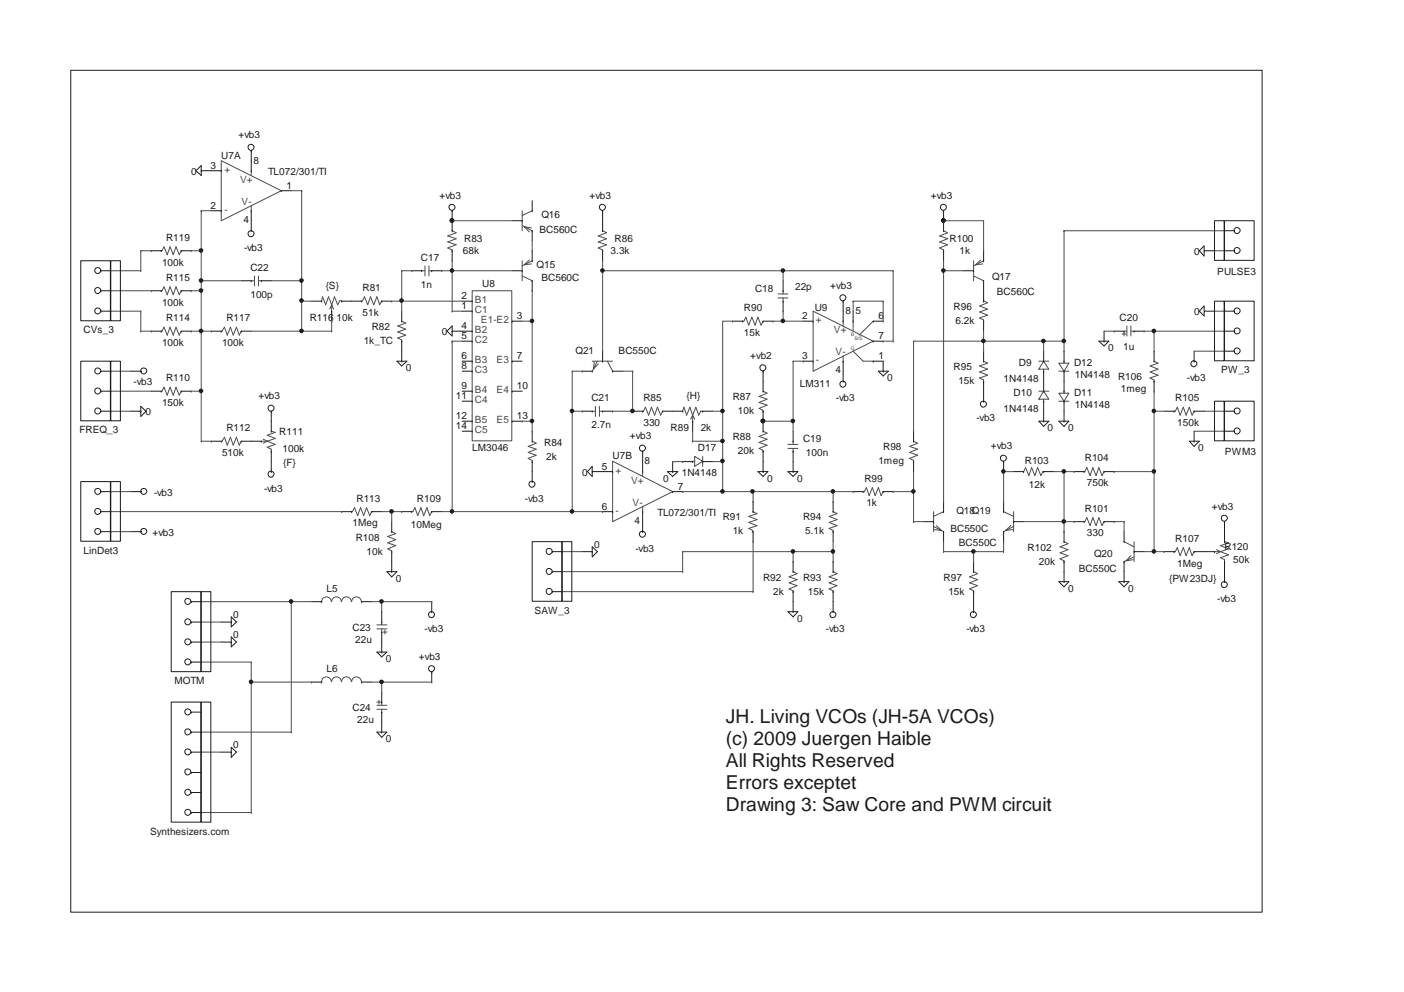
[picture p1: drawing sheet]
<svg xmlns="http://www.w3.org/2000/svg" width="297mm" height="210mm" viewBox="0 0 297 210" stroke-linecap="round" stroke-linejoin="round" font-family="sans-serif">
<g fill="none" stroke="#1b1b1b" stroke-width=".21">
<path d="M15 14.9h252v178.1h-252zM44.7 36.1h2.1M46.8 36.1h.1M53.2 36.1h.1M53.2 34v2.1M32 53.1h2.1M34.1 53.1h.1M38.3 53.1h.1M38.3 53.1h2.2M44.7 44.6h2.1M46.8 44.6h.1M51 59.4h2.2"/>
<path d="M53.2 59.4h.1M53.2 44.6h.1M53.2 44.6v2.1M55.3 59.4h.1M55.3 59.4h2.1M59.5 40.4h.1M59.5 40.4h2.1M87.1 57.3h2.1M89.2 57.3h.1M91.3 57.3h.1M91.3 57.3h2.2M95.7 48.8h.1"/>
<path d="M95.7 53.1h.1M95.7 46.7v2.1M95.7 53.1v2.1M108.4 57.3h2.1M108.4 46.7h2.1M110.5 57.3h.1M110.5 46.7h.1M112.6 59.4h.1M112.6 55.2h.1M112.6 44.6h.1M112.6 48.8h.1M112.6 42.5v2.1"/>
<path d="M112.6 48.8v2.1M112.6 53.1v2.1M112.6 59.4v2.1M127.5 48.8h.1M127.5 53.1h.1M127.5 46.7v2.1M127.5 53.1v2.1M165.7 59.4v2.1M199.6 48.8h.1M199.6 53.1h.1M199.6 46.7v2.1M199.6 53.1v2.1"/>
<path d="M203.9 57.3h2.1M206 57.3h.1M208.1 59.4h.1M208.1 55.2h.1M208.1 53.1v2.1M208.1 59.4v4.3M32 70.1h2.1M32 61.5h2.1M34.1 70.1h.1M34.1 61.5h.1M38.3 70.1h.1M38.3 61.5h.1"/>
<path d="M38.3 70.1h2.2M38.3 61.5h2.2M44.7 70.1h2.1M46.8 70.1h.1M51 70.1h.1M51 70.1h2.2M65.9 63.7h2.2M68.1 63.7h.1M70.2 65.8h.1M70.2 65.8v2.2M72.3 63.7h.1M72.3 63.7h4.2"/>
<path d="M76.5 63.7h.1M80.8 63.7h.1M80.8 63.7h2.1M84 76.4h2.1l-1.1 1zM85 68h.1M85 72.2h.1M85 76.4h.1M85 65.8v2.2M85 72.2v4.2M94.6 70.1l1.1-1.1v2.1zM95.7 70.1h.1M95.7 70.1h4.2"/>
<path d="M97.8 63.7h2.1M97.8 65.8h2.1M97.8 72.2h2.1M97.8 76.4h2.1M97.8 78.5h2.1M99.9 63.7h.1M99.9 65.8h.1M99.9 70.1h.1M99.9 72.2h.1M99.9 76.4h.1M99.9 78.5h.1M108.4 68h.1"/>
<path d="M108.4 76.4h.1M108.4 68h2.1M108.4 76.4h2.1M123.2 78.5h2.1M125.3 78.5h.1M127.5 76.4h.1M127.5 74.3v2.1M129.6 78.5h.1M129.6 78.5h2.1M155 68h2.1M157.1 68h.1M161.4 68h.1"/>
<path d="M161.4 68h2.2M165.7 63.7h.1M165.7 61.5h.1M165.7 63.7v2.1M169.9 68h2.1M169.9 76.4h2.1M172 68h.1M172 76.4h.1M178.4 68h.1M178.4 76.4h.1M178.4 65.8v2.2M178.4 76.4v2.1"/>
<path d="M180.5 68h.1M180.5 65.8v2.2M184.7 72.2h.1M184.7 76.4h.1M184.7 68h.1M184.7 68h2.1M184.7 72.2h2.1M184.7 76.4h2.1v2.1M185.8 78.5h2.1l-1.1 1.1zM186.8 78.5h.1M208.1 76.4h.1M208.1 63.7h.1"/>
<path d="M208.1 68h.1M208.1 68v2.1M208.1 74.3v2.1M220.8 78.5h.1M220.8 76.4h.1M220.8 74.3v2.1M220.8 78.5v4.3M225.1 76.4h.1M225.1 78.5h.1M225.1 74.3v2.1M225.1 78.5v4.3M235.7 70.1h2.1"/>
<path d="M237.8 70.1h.1M239.9 70.1h.1M239.9 70.1h2.1M244.2 76.4h.1M244.2 74.3v2.1M32 82.8h2.1M34.1 82.8h.1M38.3 82.8h.1M38.3 82.8h2.2M44.7 93.4h2.1M46.8 93.4h.1M51 93.4h.1"/>
<path d="M51 93.4h4.3M55.3 93.4h.1M57.4 91.2h.1M57.4 95.5h.1M57.4 89.1v2.1M57.4 95.5v2.2M97.8 82.8h2.1M97.8 84.9h2.1M97.8 89.1h2.1M97.8 91.2h2.1M99.9 82.8h.1M99.9 84.9h.1"/>
<path d="M99.9 89.1h.1M99.9 91.2h.1M108.4 82.8h.1M108.4 89.1h.1M108.4 82.8h2.1M108.4 89.1h2.1M112.6 93.4h.1M112.6 97.7h.1M112.6 91.2v2.2M112.6 97.7v2.1M123.2 87h2.1M125.3 87h.1"/>
<path d="M125.3 99.8h.1M125.3 99.8h4.3M125.3 98.7v2.1l-1-1zM127.5 87h.1M127.5 87h2.1M129.6 99.8h.1M133.8 87h2.2M136 87h.1M136 99.8h.1M136 97.7v2.1M140.2 87h.1M140.2 87h4.2"/>
<path d="M144.4 87h.1M144.4 97.7h2.1M146.5 89.1h.1M146.5 97.7h.1M146.5 89.1v2.1M148.7 87h.1M148.7 97.7h.1M148.7 87h2.1M148.7 97.7h2.1M160.3 99.8h2.2l-1.1 1zM161.4 82.8h.1M161.4 87h.1"/>
<path d="M161.4 91.2h.1M161.4 95.5h.1M161.4 99.8h.1M161.4 80.7v2.1M161.4 87v4.2M161.4 95.5v4.3M166.7 99.8h2.1l-1 1zM167.8 95.5h.1M167.8 93.4h.1M167.8 99.8h.1M167.8 91.2v2.2M167.8 95.5v4.3"/>
<path d="M193.3 93.4h.1M193.3 97.7h.1M193.3 91.2v2.2M193.3 97.7v2.1M208.1 80.7h.1M208.1 80.7v2.1M214.4 99.8h2.2M216.6 99.8h.1M220.8 84.9h.1M220.8 82.8h.1M220.8 99.8h.1M220.8 84.9v2.1"/>
<path d="M220.8 99.8h2.2M225.1 82.8h.1M225.1 84.9h.1M225.1 84.9v2.1M227.2 99.8h2.1M229.3 99.8h.1M233.6 99.8h.1M233.6 99.8h2.1M244.2 80.7h.1M244.2 80.7v2.1M246.3 87h2.1M248.4 87h.1"/>
<path d="M252.6 87h.1M252.6 87h2.2M72.3 108.3h2.1M74.4 108.3h.1M78.6 108.3h.1M78.6 108.3h2.2M82.9 112.5h.1M82.9 116.7h.1M82.9 110.4v2.1M82.9 116.7v2.1M85 108.3h2.1M87.1 108.3h.1"/>
<path d="M91.3 108.3h.1M91.3 108.3h2.2M123.2 116.7h2.1M125.3 116.7h.1M125.3 115.7l1.1 1-1.1 1.1zM127.5 108.3h2.1M129.6 108.3h.1M136 108.3h.1M136 108.3v2.1M142.3 104h.1M142.3 104h2.1M159.3 108.3h.1"/>
<path d="M159.3 112.5h.1M159.3 106.1v2.2M159.3 112.5v2.1M167.8 118.8v2.2M176.3 108.3h.1M176.3 112.5h.1M176.3 106.1v2.2M176.3 112.5v2.1M176.3 118.8v2.2M180.5 104h2.1M182.6 104h.1M186.8 104h.1"/>
<path d="M186.8 104h2.2M195.4 110.4h2.1M197.5 110.4h.1M199.6 108.3h.1M199.6 112.5h.1M199.6 106.1v2.2M199.6 112.5v2.1M206 118.8v2.2M212.3 108.3h.1M212.3 112.5h.1M212.3 106.1v2.2M212.3 112.5v2.1"/>
<path d="M214.4 110.4h.1M214.4 110.4h2.2M225.1 114.6h.1M225.1 118.8h.1M225.1 112.5v2.1M225.1 118.8v2.2M227.2 110.4h2.1M229.3 110.4h.1M233.6 110.4h.1M233.6 110.4h2.1M237.8 114.6h.1M237.8 118.8h.1"/>
<path d="M237.8 112.5v2.1M237.8 118.8v2.2M239.9 116.7h.1M239.9 116.7h2.1M246.3 116.7h2.1M248.4 116.7h.1M252.6 116.7h.1M252.6 116.7h4.3M256.9 116.7h.1M259.1 114.6h.1M259.1 118.8h.1M259.1 112.5v2.1"/>
<path d="M259.1 118.8v2.2M65.9 127.3h2.2M68.1 127.3h.1M76.5 127.3h.1M76.5 127.3h2.1M80.8 133.7h.1M80.8 131.6h.1M80.8 129.4v2.2M80.8 133.7v2.2M167.8 121h.1M167.8 125.2h.1M167.8 125.2v2.1"/>
<path d="M176.3 121h.1M176.3 125.2h.1M176.3 125.2v2.1M206 121h.1M206 125.2h.1M206 125.2v2.1M65.9 144.3h2.2M68.1 144.3h.1M76.5 144.3h.1M76.5 144.3h2.1M80.8 148.6h.1M80.8 150.7h.1"/>
<path d="M80.8 146.4v2.2M80.8 150.7v2.1"/>
<circle cx="116.2" cy="125.1" r=".64"/>
</g>
<g fill="none" stroke="#4b4b4b" stroke-width=".21">
<path d="M46.8 34l12.7 6.4-12.7 6.3zM53.2 36.1v1M34.1 53.1h.2l.4-.9 .7 1.7 .6-1.7 .6 1.7 .6-1.7 .7 1.7 .4-.8M53.2 59.4h.6M53.2 43.5v1.1M53.8 58.4v2.1M54.7 58.4v2.1M54.7 59.4h.6M89.2 57.3h.7M89.9 56.3v2.1M90.7 56.3v2.1M90.7 57.3h.6"/>
<path d="M95.7 48.8l.8 .4-1.8 .7 1.8 .6-1.8 .7 1.8 .6-1.8 .7 1 .4v.2M110.5 58.4l2.1 1M110.5 44.6v4.2M110.5 55.2v4.2M110.5 47.7l2.1 1.1M112 55l-1.1 1 1.5-.1M112.4 48.2l-1.5-.2 1.1 1.1M112.6 55.2l-2.1 1.1M112.6 44.6l-2.1 1M127.5 48.8l.8 .4-1.7 .7 1.7 .6-1.7 .7 1.7 .6-1.7 .7 .9 .4v.2M199.6 48.8l.9 .4-1.7 .7 1.7 .6-1.7 .7 1.7 .6-1.7 .7 .8 .4v.2M206 58.4l2.1 1"/>
<path d="M206 55.2v4.2M207.5 55l-1.1 1 1.5-.1M208.1 55.2l-2.1 1.1M34.1 70.1h.2l.4-.9 .7 1.7 .6-1.7 .6 1.7 .6-1.7 .7 1.7 .4-.8M34.1 61.5h.2l.4-.8 .7 1.7 .6-1.7 .6 1.7 .6-1.7 .7 1.7 .4-.9M46.8 70.1h.2l.5-.9 .6 1.7 .7-1.7 .5 1.7 .7-1.7 .6 1.7 .4-.8M68.1 63.6l.1-.8 .7 1.7 .6-1.7 .7 1.7M70.2 64.5l.4 .9M70.2 64.5l-.4 .9M70.2 64.5v1.3M72.3 63.6h-.4l-.5 .9-.6-1.7-.6 1.7M76.5 63.6h.2l.4-.8 .7 1.7 .6-1.7 .7 1.7 .6-1.7 .6 1.7 .5-.9"/>
<path d="M85 68l.8 .4-1.7 .6 1.7 .7-1.7 .5 1.7 .7-1.7 .6 .9 .4v.3M99.9 61.5h8.4v31.8h-8.4zM125.3 76.4h4.3M125.7 76.6l-.2 1.5 1.1-1.1M126.4 76.4l-1.1 2.1M128.5 76.4l1.1 2.1M157.1 68h.3l.4-.9 .6 1.7 .7-1.7 .7 1.7 .5-1.7 .7 1.7 .4-.8M164.6 63h2.1M164.6 62.2h2.1M165.7 61.5v.7M165.7 63v.6M172 65.8l12.7 6.4-12.7 6.3z"/>
<path d="M178.4 68v1M178.4 75.3v1.1M180.5 74.3l2.1 2.1h2.1M180.5 68v2.1M184.7 68l-2.9 2.9M208.1 76.4l.8 .4-1.6 .6 1.6 .7-1.6 .6 1.6 .7-1.6 .6 .8 .4v.3M208.1 63.6l.8 .5-1.6 .6 1.6 .7-1.6 .6 1.6 .7-1.6 .6 .8 .4v.3M219.8 76.4h2.1M220.8 76.4l1.1 1.7h-2.1zM220.8 78.1v.4M224 76.8h2.1l-1 1.7zM224 78.5h2.1"/>
<path d="M225.1 76.4v.4M237.4 70.7h.8M237.8 70.1h.6M237.8 70.2v.9M238.4 69v2.1M239.3 69v2.1M239.3 70.1h.6M244.2 76.4l.8 .4-1.7 .6 1.7 .7-1.7 .6 1.7 .7-1.7 .6 .9 .4v.3M34.1 82.8h.2l.4-.9 .7 1.7 .6-1.7 .6 1.7 .6-1.7 .7 1.7 .4-.8M46.8 93.4h.2l.5-.9 .6 1.7 .7-1.7 .5 1.7 .7-1.7 .6 1.7 .4-.8M55.3 93.4h1.2M55.7 92.9l.8 .5"/>
<path d="M56.5 93.4l1.7 .6-1.7 .6 .9 .5v.4M56.5 93.4l-.8 .4M57.4 91.2l.8 .3-1.7 .6 1.7 .7-1.7 .6M112.6 93.4l.8 .4-1.7 .7 1.7 .6-1.7 .6 1.7 .6-1.7 .7 .9 .4v.2M125.3 87h.7M126 86v2.1M126.8 87h.7M126.8 86v2.1M129.6 97.6l12.7 6.4-12.7 6.4zM136 87h.1l.5-.8 .6 1.7 .6-1.7 .7 1.7 .6-1.7 .7 1.7 .4-.9M136 99.8v1M144.4 87l.3-.8 .6 1.7 .7-1.7 .5 1.7"/>
<path d="M146.5 87.9l.5 .8M146.5 87.9l-.4 .8M146.5 87.9v1.2M146.5 97.6h.5M147 96.6l1.7 1-1.7 1.1zM148.7 87h-.5l-.4 .9-.6-1.7-.7 1.7M148.7 96.6v2.1M161.4 82.8l.9 .4-1.7 .7 1.7 .6-1.7 .6 1.7 .6-1.7 .7 .8 .4v.2M161.4 91.2l.9 .5-1.7 .6 1.7 .6-1.7 .7 1.7 .6-1.7 .7 .8 .4v.2M166.7 94.9h2.1M166.7 94h2.1M167.8 93.4v.6"/>
<path d="M167.8 94.9v.6M193.3 93.4l.8 .4-1.7 .7 1.7 .6-1.7 .6 1.7 .6-1.7 .7 .9 .4v.2M216.6 99.8l.4-.9 .7 1.7 .6-1.7 .6 1.7 .6-1.7 .7 1.7 .4-.8h.2M219.8 82.8h2.1M220.8 82.8l1.1 1.7h-2.1zM220.8 84.5v.4M224 83.2h2.1l-1 1.7zM224 84.9h2.1M225.1 82.8v.4M229.3 99.8h.2l.4-.9 .7 1.7 .6-1.7 .7 1.7 .6-1.7 .7 1.7 .4-.8M248.4 87h.3l.4-.8 .6 1.7 .6-1.7 .6 1.7 .7-1.7 .6 1.7 .4-.9M74.4 108.3h.2l.4-.9 .7 1.7 .6-1.7 .6 1.7 .6-1.7 .7 1.7 .4-.8"/>
<path d="M82.9 112.5l.8 .4-1.7 .6 1.7 .7-1.7 .7 1.7 .6-1.7 .6 .9 .5v.1M87.1 108.3h.3l.4-.9 .6 1.7 .7-1.7 .5 1.7 .7-1.7 .6 1.7 .4-.8M136 107.2v1.1M159.2 108.3l1 .4-1.8 .6 1.8 .7-1.8 .5 1.8 .7-1.8 .6 .8 .4v.3M176.3 108.3l.8 .4-1.7 .6 1.7 .7-1.7 .5 1.7 .7-1.7 .6 .9 .4v.3M182.6 104h.3l.4-.8 .6 1.7 .7-1.7 .6 1.7 .6-1.7 .6 1.7 .4-.9M197.5 111.4l2.1 1.1M197.5 108.3v4.2M198.1 111.2l1.1 1-1.5-.1M199.6 108.3l-2.1 1M212.3 108.3l2.1 1M213.9 111.2l-1.1 1 1.5-.1"/>
<path d="M214.4 111.4l-2.1 1.1M214.4 108.3v4.2M225.1 114.6l.9 .4-1.7 .7 1.7 .6-1.7 .7 1.7 .6-1.7 .7 .8 .4v.1M229.3 110.4h.2l.4-.9 .7 1.7 .6-1.7 .7 1.7 .6-1.7 .7 1.7 .4-.8M237.8 114.6l2.1 1.1M239.3 117.6l-1.1 1.1 1.6-.3M239.9 117.8l-2.1 1M239.9 114.6v4.2M248.4 116.7h.3l.4-.8 .6 1.7 .6-1.7 .6 1.7 .7-1.7 .6 1.7 .4-.9M256.9 116.7h1.3M257.4 116.3l.8 .4M258.2 116.7l1.7 .7-1.7 .6 .9 .4v.4"/>
<path d="M258.2 116.7l-.8 .4M259.1 114.6l.8 .3-1.7 .6 1.7 .6-1.7 .6M68.1 127.3a1.02 1.02 0 0 1 1-1 1.02 1.02 0 0 1 1 1M70.2 127.3a1.02 1.02 0 0 1 1-1 1.02 1.02 0 0 1 1 1M72.3 127.3a1.02 1.02 0 0 1 1-1 1.02 1.02 0 0 1 1 1M74.4 127.3a1.02 1.02 0 0 1 1-1 1.02 1.02 0 0 1 1 1M79.7 133.1h2.2M79.7 132.2h2.2M80.8 131.6v.6M80.8 133.1v.6M81 133.7h.9M81.4 133.3v.9"/>
<path d="M167.8 121l.8 .4-1.7 .7 1.7 .6-1.7 .6 1.7 .6-1.7 .7 .9 .4v.2M176.3 121l.8 .4-1.7 .7 1.7 .6-1.7 .6 1.7 .6-1.7 .7 .9 .4v.2M206 121l.8 .4-1.7 .7 1.7 .6-1.7 .6 1.7 .6-1.7 .7 .9 .4v.2M68.1 144.2a1.02 1.02 0 0 1 1-1 1.02 1.02 0 0 1 1 1M70.2 144.2a1.02 1.02 0 0 1 1-1 1.02 1.02 0 0 1 1 1M72.3 144.2a1.02 1.02 0 0 1 1-1 1.02 1.02 0 0 1 1 1M74.4 144.2a1.02 1.02 0 0 1 1-1 1.02 1.02 0 0 1 1 1M79.7 149.2h2.2M79.7 150.1h2.2M79.7 148.6h.9M80.2 148.1v.9M80.8 148.6v.6"/>
<path d="M80.8 150.1v.6"/>
</g>
<path d="M116.8 125.2l.1 .1z" fill="#1b1b1b"/>
<g fill="none" stroke="#1b1b1b" stroke-width=".21">
<path d="M116.8 125.2h.1M116.8 125.2h2.1"/>
<circle cx="116.2" cy="120.9" r=".64"/>
</g>
<path d="M116.8 121h.1z" fill="#1b1b1b"/>
<g fill="none" stroke="#1b1b1b" stroke-width=".21">
<path d="M254.7 52v2.2l-1-1.1zM254.8 53.1h.1M254.8 53.1h2.1M219.8 89.1h2.1l-1.1 1.1zM220.8 89.1h.1M220.8 87v2.1M224 89.1h2.1l-1 1.1zM225.1 89.1h.1M225.1 87v2.1M116.8 121h.1M116.8 121h2.1M166.7 129.4h2.1l-1 1.1z"/>
<path d="M167.8 129.4h.1M167.8 127.3v2.1M224 123.1h2.1l-1 1.1zM225.1 123.1h.1M225.1 121v2.1M236.7 123.1h2.1l-1 1.1zM237.8 123.1h.1M237.8 121v2.1"/>
<circle cx="261.7" cy="48.8" r=".64"/>
</g>
<path d="M261.2 48.8l.1 .1z" fill="#1b1b1b"/>
<g fill="none" stroke="#1b1b1b" stroke-width=".21">
<path d="M259.1 48.8h2.1M261.2 48.8h.1M251.6 93.4h2.1l-1.1 1.1zM252.6 93.4h.1M252.6 91.2v2.2"/>
<circle cx="261.7" cy="87" r=".64"/>
</g>
<path d="M261.2 87l.1 .1z" fill="#1b1b1b"/>
<g fill="none" stroke="#1b1b1b" stroke-width=".21">
<path d="M259.1 87h2.1M261.2 87h.1"/>
<circle cx="261.7" cy="70" r=".64"/>
</g>
<path d="M261.2 70.1l.1 .1z" fill="#1b1b1b"/>
<g fill="none" stroke="#1b1b1b" stroke-width=".21">
<path d="M259.1 70.1h2.1M261.2 70.1h.1"/>
<circle cx="261.7" cy="65.8" r=".64"/>
</g>
<path d="M261.2 65.8l.1 .1z" fill="#1b1b1b"/>
<g fill="none" stroke="#1b1b1b" stroke-width=".21">
<path d="M232.5 72.2h2.1l-1 1zM233.6 72.2h.1M233.6 70.1v2.1M254.7 64.7v2.2l-1-1.1zM254.8 65.8h.1M254.8 65.8h2.1M259.1 65.8h2.1M261.2 65.8h.1M82.9 118.8v2.2M81.9 121h2.1l-1.1 1.1zM82.9 121h.1"/>
<circle cx="20.7" cy="61.5" r=".64"/>
</g>
<path d="M21.3 61.5l.1 .1z" fill="#1b1b1b"/>
<g fill="none" stroke="#1b1b1b" stroke-width=".21">
<path d="M21.3 61.5h.1M21.3 61.5h2.1"/>
<circle cx="20.7" cy="65.8" r=".64"/>
</g>
<path d="M21.3 65.8l.1 .1z" fill="#1b1b1b"/>
<g fill="none" stroke="#1b1b1b" stroke-width=".21">
<path d="M21.3 65.8h.1M21.3 65.8h2.1"/>
<circle cx="20.7" cy="82.7" r=".64"/>
</g>
<path d="M21.3 82.8l.1 .1z" fill="#1b1b1b"/>
<g fill="none" stroke="#1b1b1b" stroke-width=".21">
<path d="M21.3 82.8h.1M21.3 82.8h2.1"/>
<circle cx="20.7" cy="87" r=".64"/>
</g>
<path d="M21.3 87l.1 .1z" fill="#1b1b1b"/>
<g fill="none" stroke="#1b1b1b" stroke-width=".21">
<path d="M21.3 87h.1M21.3 87h2.1M27.7 87h2.1M29.8 87h.1M29.8 86l1.1 1-1.1 1.1z"/>
<circle cx="20.7" cy="112.4" r=".64"/>
</g>
<path d="M21.3 112.5l.1 .1z" fill="#1b1b1b"/>
<g fill="none" stroke="#1b1b1b" stroke-width=".21">
<path d="M21.3 112.5h.1M21.3 112.5h2.1"/>
<circle cx="20.7" cy="108.2" r=".64"/>
</g>
<path d="M21.3 108.3h.1z" fill="#1b1b1b"/>
<g fill="none" stroke="#1b1b1b" stroke-width=".21">
<path d="M41.5 36.1l1.1-1.1v2.1zM42.6 36.1h.1M42.6 36.1h2.1M21.3 108.3h.1M21.3 108.3h2.1"/>
<circle cx="39.7" cy="140" r=".64"/>
</g>
<path d="M40.5 140.1v.1z" fill="#1b1b1b"/>
<g fill="none" stroke="#1b1b1b" stroke-width=".21">
<path d="M40.5 140.1h.1M40.5 140.1h2.1"/>
<circle cx="39.7" cy="131.6" r=".64"/>
</g>
<path d="M40.5 131.6v.1z" fill="#1b1b1b"/>
<g fill="none" stroke="#1b1b1b" stroke-width=".21">
<path d="M40.5 131.6h.1M40.5 131.6h2.1"/>
<circle cx="39.7" cy="127.3" r=".64"/>
</g>
<path d="M40.5 127.3v.1z" fill="#1b1b1b"/>
<g fill="none" stroke="#1b1b1b" stroke-width=".21">
<path d="M40.5 127.3h.1M40.5 127.3h2.1"/>
<circle cx="39.7" cy="135.8" r=".64"/>
</g>
<g fill="none" stroke="#1b1b1b" stroke-width=".21">
<path d="M40.5 135.9h.1M40.5 135.9h2.1"/>
<circle cx="39.7" cy="159.1" r=".64"/>
</g>
<path d="M40.5 159.1v.1z" fill="#1b1b1b"/>
<g fill="none" stroke="#1b1b1b" stroke-width=".21">
<path d="M40.5 159.1h.1M40.5 159.1h2.1"/>
<circle cx="39.7" cy="150.6" r=".64"/>
</g>
<path d="M40.5 150.7v.1z" fill="#1b1b1b"/>
<g fill="none" stroke="#1b1b1b" stroke-width=".21">
<path d="M46.8 131.6h2.1M46.8 135.9h2.1M48.9 131.6h.1M48.9 135.9h.1M48.9 130.5l1.1 1.1-1.1 1zM48.9 134.8l1.1 1.1-1.1 1zM40.5 150.7h.1M40.5 150.7h2.1M46.8 159.1h2.1M48.9 159.1h.1M48.9 158.1l1.1 1-1.1 1.1z"/>
<circle cx="39.7" cy="163.3" r=".64"/>
</g>
<path d="M40.5 163.4v.1z" fill="#1b1b1b"/>
<g fill="none" stroke="#1b1b1b" stroke-width=".21">
<path d="M40.5 163.5h.1M40.5 163.5h2.1"/>
<circle cx="39.7" cy="167.6" r=".64"/>
</g>
<path d="M40.5 167.7v.1z" fill="#1b1b1b"/>
<g fill="none" stroke="#1b1b1b" stroke-width=".21">
<path d="M40.5 167.7h.1M40.5 167.7h2.1"/>
<circle cx="39.7" cy="171.9" r=".64"/>
</g>
<path d="M40.5 171.9v.1z" fill="#1b1b1b"/>
<g fill="none" stroke="#1b1b1b" stroke-width=".21">
<path d="M40.5 171.9h.1M40.5 171.9h2.1"/>
<circle cx="39.7" cy="154.9" r=".64"/>
</g>
<path d="M40.5 154.9v.1z" fill="#1b1b1b"/>
<g fill="none" stroke="#1b1b1b" stroke-width=".21">
<path d="M79.7 138h2.2l-1.1 1zM80.8 138h.1M80.8 135.9v2.1M40.5 154.9h.1M40.5 154.9h2.1M79.7 154.9h2.2l-1.1 1.1zM80.8 154.9h.1M80.8 152.8v2.1"/>
<circle cx="161.4" cy="77.8" r=".64"/>
</g>
<path d="M161.4 78.5l.1 .1z" fill="#1b1b1b"/>
<g fill="none" stroke="#1b1b1b" stroke-width=".21">
<path d="M161.4 78.5h.1M161.4 78.5v2.2"/>
<circle cx="53.1" cy="31.2" r=".64"/>
</g>
<path d="M53.2 31.9v.1z" fill="#1b1b1b"/>
<g fill="none" stroke="#1b1b1b" stroke-width=".21">
<path d="M53.2 31.9h.1M53.2 31.9v2.1"/>
<circle cx="53.1" cy="49.4" r=".64"/>
</g>
<path d="M53.2 48.8v.1z" fill="#1b1b1b"/>
<g fill="none" stroke="#1b1b1b" stroke-width=".21">
<path d="M53.2 48.8h.1M53.2 46.7v2.1"/>
<circle cx="30.4" cy="78.5" r=".64"/>
</g>
<path d="M29.8 78.5l.1 .1z" fill="#1b1b1b"/>
<g fill="none" stroke="#1b1b1b" stroke-width=".21">
<path d="M27.7 78.5h2.1M29.8 78.5h.1"/>
<circle cx="30.4" cy="104" r=".64"/>
</g>
<path d="M29.8 104l.1 .1z" fill="#1b1b1b"/>
<g fill="none" stroke="#1b1b1b" stroke-width=".21">
<path d="M27.7 104h2.1M29.8 104h.1"/>
<circle cx="30.4" cy="112.4" r=".64"/>
</g>
<path d="M29.8 112.5l.1 .1z" fill="#1b1b1b"/>
<g fill="none" stroke="#1b1b1b" stroke-width=".21">
<path d="M27.7 112.5h2.1M29.8 112.5h.1"/>
<circle cx="91.3" cy="130" r=".64"/>
</g>
<path d="M91.3 129.4l.1 .1z" fill="#1b1b1b"/>
<g fill="none" stroke="#1b1b1b" stroke-width=".21">
<path d="M91.3 129.4h.1M91.3 127.3v2.1"/>
<circle cx="91.3" cy="141.5" r=".64"/>
</g>
<path d="M91.3 142.2l.1 .1z" fill="#1b1b1b"/>
<g fill="none" stroke="#1b1b1b" stroke-width=".21">
<path d="M91.3 142.2h.1M91.3 142.2v2.1"/>
<circle cx="95.6" cy="43.9" r=".64"/>
</g>
<path d="M95.7 44.6v.1z" fill="#1b1b1b"/>
<g fill="none" stroke="#1b1b1b" stroke-width=".21">
<path d="M95.7 44.6h.1M95.7 44.6v2.1"/>
<circle cx="127.4" cy="43.9" r=".64"/>
</g>
<path d="M127.5 44.6l.1 .1z" fill="#1b1b1b"/>
<g fill="none" stroke="#1b1b1b" stroke-width=".21">
<path d="M127.5 44.6h.1M127.5 44.6v2.1"/>
<circle cx="57.3" cy="86.4" r=".64"/>
</g>
<path d="M57.4 87l.1 .1z" fill="#1b1b1b"/>
<g fill="none" stroke="#1b1b1b" stroke-width=".21">
<path d="M57.4 87h.1M57.4 87v2.1"/>
<circle cx="57.3" cy="100.3" r=".64"/>
</g>
<path d="M57.4 99.8l.1 .1z" fill="#1b1b1b"/>
<g fill="none" stroke="#1b1b1b" stroke-width=".21">
<path d="M57.4 99.8h.1M57.4 97.7v2.1"/>
<circle cx="135.9" cy="94.8" r=".64"/>
</g>
<path d="M136 95.5v.1z" fill="#1b1b1b"/>
<g fill="none" stroke="#1b1b1b" stroke-width=".21">
<path d="M136 95.5h.1M136 95.5v2.2"/>
<circle cx="135.9" cy="113" r=".64"/>
</g>
<path d="M136 112.5v.1z" fill="#1b1b1b"/>
<g fill="none" stroke="#1b1b1b" stroke-width=".21">
<path d="M136 112.5h.1M136 110.4v2.1"/>
<circle cx="176.2" cy="130" r=".64"/>
</g>
<path d="M176.3 129.4v.1z" fill="#1b1b1b"/>
<g fill="none" stroke="#1b1b1b" stroke-width=".21">
<path d="M176.3 129.4h.1M176.3 127.3v2.1"/>
<circle cx="205.9" cy="130" r=".64"/>
</g>
<path d="M206 129.4l.1 .1z" fill="#1b1b1b"/>
<g fill="none" stroke="#1b1b1b" stroke-width=".21">
<path d="M206 129.4h.1M206 127.3v2.1"/>
<circle cx="212.3" cy="96.9" r=".64"/>
</g>
<path d="M212.3 97.6l.1 .1z" fill="#1b1b1b"/>
<g fill="none" stroke="#1b1b1b" stroke-width=".21">
<path d="M212.3 97.7h.1M212.3 97.7v2.1"/>
<circle cx="178.3" cy="63" r=".64"/>
</g>
<path d="M178.4 63.6l.1 .1z" fill="#1b1b1b"/>
<g fill="none" stroke="#1b1b1b" stroke-width=".21">
<path d="M178.4 63.7h.1M178.4 63.7v2.1"/>
<circle cx="178.3" cy="81.3" r=".64"/>
</g>
<path d="M178.4 80.7h.1z" fill="#1b1b1b"/>
<g fill="none" stroke="#1b1b1b" stroke-width=".21">
<path d="M178.4 78.5v2.2M178.4 80.7h.1"/>
<circle cx="199.6" cy="43.9" r=".64"/>
</g>
<path d="M199.6 44.6l.1 .1z" fill="#1b1b1b"/>
<g fill="none" stroke="#1b1b1b" stroke-width=".21">
<path d="M199.6 44.6h.1M199.6 44.6v2.1"/>
<circle cx="208.1" cy="85.5" r=".64"/>
</g>
<path d="M208.1 84.9l.1 .1z" fill="#1b1b1b"/>
<g fill="none" stroke="#1b1b1b" stroke-width=".21">
<path d="M208.1 84.9h.1M208.1 82.8v2.1"/>
<circle cx="259" cy="109.6" r=".64"/>
</g>
<path d="M259.1 110.4l.1 .1z" fill="#1b1b1b"/>
<g fill="none" stroke="#1b1b1b" stroke-width=".21">
<path d="M259.1 110.4h.1M259.1 110.4v2.1"/>
<circle cx="259" cy="123.7" r=".64"/>
</g>
<path d="M259.1 123.1l.1 .1z" fill="#1b1b1b"/>
<g fill="none" stroke="#1b1b1b" stroke-width=".21">
<path d="M259.1 123.1h.1M259.1 121v2.1"/>
<circle cx="261.7" cy="53" r=".64"/>
</g>
<path d="M261.2 53.1h.1z" fill="#1b1b1b"/>
<g fill="none" stroke="#1b1b1b" stroke-width=".21">
<path d="M259.1 53.1h2.1M261.2 53.1h.1"/>
<circle cx="261.7" cy="74.3" r=".64"/>
</g>
<path d="M261.2 74.3l.1 .1z" fill="#1b1b1b"/>
<g fill="none" stroke="#1b1b1b" stroke-width=".21">
<path d="M259.1 74.3h2.1M261.2 74.3h.1"/>
<circle cx="261.7" cy="91.2" r=".64"/>
</g>
<path d="M261.2 91.2l.1 .1z" fill="#1b1b1b"/>
<g fill="none" stroke="#1b1b1b" stroke-width=".21">
<path d="M259.1 91.2h2.1M261.2 91.2h.1"/>
<circle cx="20.7" cy="57.2" r=".64"/>
</g>
<path d="M21.3 57.3l.1 .1z" fill="#1b1b1b"/>
<g fill="none" stroke="#1b1b1b" stroke-width=".21">
<path d="M21.3 57.3h.1M21.3 57.3h2.1"/>
<circle cx="20.7" cy="78.5" r=".64"/>
</g>
<path d="M21.3 78.5l.1 .1z" fill="#1b1b1b"/>
<g fill="none" stroke="#1b1b1b" stroke-width=".21">
<path d="M21.3 78.5h.1M21.3 78.5h2.1"/>
<circle cx="20.7" cy="104" r=".64"/>
</g>
<path d="M21.3 104l.1 .1z" fill="#1b1b1b"/>
<g fill="none" stroke="#1b1b1b" stroke-width=".21">
<path d="M21.3 104h.1M21.3 104h2.1"/>
<circle cx="116.2" cy="116.7" r=".64"/>
</g>
<path d="M116.8 116.7l.1 .1z" fill="#1b1b1b"/>
<g fill="none" stroke="#1b1b1b" stroke-width=".21">
<path d="M116.8 116.7h.1M116.8 116.7h2.1"/>
<circle cx="112.5" cy="102.4" r=".64"/>
</g>
<path d="M112.6 101.9l.1 .1z" fill="#1b1b1b"/>
<g fill="none" stroke="#1b1b1b" stroke-width=".21">
<path d="M112.6 99.8v2.1M112.6 101.9h.1"/>
<circle cx="252.6" cy="77" r=".64"/>
</g>
<path d="M252.6 76.4l.1 .1z" fill="#1b1b1b"/>
<path d="M252.6 76.4h.1M252.6 74.3v2.1M141.2 99.8h2.2l-1.1 1zM142.3 99.8h.1M142.3 97.7v2.1" fill="none" stroke="#1b1b1b" stroke-width=".21"/>
<g fill="none" stroke="#4b4b4b" stroke-width=".21">
<path d="M23.4 57.3h6.4M29.8 53.1h.1M29.8 57.3h.1M29.8 53.1v4.2M29.8 53.1h2.2M32 53.1h.1M40.5 53.1h.1M40.5 53.1h2.1M42.6 59.4h.1M42.6 44.6h.1M42.6 59.4h8.4M42.6 44.6v48.8"/>
<path d="M42.6 44.6h2.1M57.4 59.4h6.4M61.6 40.4h2.2M63.8 59.4h.1M63.8 40.4h.1M63.8 40.4v29.7M85 57.3h.1M85 57.3h2.1M85 57.3v8.5M87.1 57.3h.1M93.5 57.3h.1M93.5 57.3h14.9"/>
<path d="M95.7 46.7h.1M95.7 57.3h.1M95.7 55.2h.1M95.7 55.2v10.6M95.7 46.7h12.7M112.6 53.1h.1M112.6 50.9v2.2M127.5 57.3h.1M127.5 57.3h61.5M127.5 55.2v19.1M165.7 57.3h.1M165.7 57.3v2.1"/>
<path d="M189 57.3h.1M189 57.3v14.9M199.6 46.7h.1M199.6 57.3h.1M199.6 57.3h4.3M199.6 46.7h8.5v6.4M199.6 55.2v50.9M208.1 53.1h.1M225.1 48.8h.1M225.1 48.8h34M225.1 48.8v25.5M256.9 53.1h2.2"/>
<path d="M259.1 53.1h.1M23.4 78.5h.1M23.4 78.5h4.3M23.4 65.8h6.4M23.4 61.5h8.6M29.8 70.1h.1M29.8 65.8h.1M29.8 70.1h2.2M29.8 65.8v4.3M32 70.1h.1M32 61.5h.1M40.5 61.5h.1"/>
<path d="M40.5 70.1h.1M40.5 70.1h4.2M40.5 61.5h2.1M42.6 61.5h.1M42.6 70.1h.1M44.7 70.1h.1M53.2 70.1h17M63.8 70.1h.1M63.8 63.7h.1M63.8 63.7h2.1M70.2 68h.1M70.2 70.1h.1"/>
<path d="M70.2 68v2.1M82.9 63.7h.1M82.9 63.7h14.9M85 63.7h.1M95.7 72.2h.1M95.7 65.8h.1M95.7 65.8h2.1M95.7 72.2v36.1M95.7 72.2h2.1M110.5 68h2.1M112.6 68h.1M112.6 61.5h.1"/>
<path d="M112.6 61.5v29.7M121.1 78.5h.1M121.1 78.5h2.1M121.1 78.5v29.8M123.2 78.5h.1M127.5 74.3h.1M131.7 78.5h2.1M133.8 78.5h.1M133.8 78.5v8.5M155 68h.1M155 68h-2.1v36M163.6 68h.1"/>
<path d="M163.6 68h6.3M165.7 65.8h.1M165.7 68h.1M165.7 65.8v2.2M167.8 76.4h.1M167.8 76.4v14.8M167.8 76.4h2.1M169.9 76.4h.1M180.5 63.7h.1M180.5 63.7h6.3M180.5 63.7v2.1M186.8 72.2h.1"/>
<path d="M186.8 68h.1M186.8 63.7h.1M186.8 72.2h2.2M186.8 63.7v4.3M189 72.2h.1M193.3 72.2h.1M193.3 72.2h31.8M193.3 72.2v19M208.1 72.2h.1M208.1 74.3h.1M208.1 70.1v4.2M220.8 72.2h.1"/>
<path d="M220.8 74.3h.1M220.8 72.2v2.1M225.1 72.2h.1M225.1 74.3h.1M233.6 70.1h2.1M235.7 70.1h.1M242 70.1h.1M242 70.1h17.1M244.2 74.3h.1M244.2 70.1h.1M244.2 70.1v4.2M252.6 74.3h6.5"/>
<path d="M256.9 65.8h2.2M259.1 74.3h.1M259.1 65.8h.1M23.4 87h.1M23.4 82.8h.1M23.4 87h4.3M23.4 82.8h8.6M40.5 82.8h.1M40.5 82.8h2.1M42.6 82.8h.1M42.6 93.4h.1M42.6 93.4h2.1"/>
<path d="M44.7 93.4h.1M110.5 89.1h.1M110.5 89.1h2.1M112.6 91.2h.1M121.1 87h.1M121.1 87h2.1M123.2 87h.1M129.6 87h.1M129.6 87h4.2M133.8 87h.1M142.3 97.7h2.1M144.4 97.7h.1"/>
<path d="M146.5 93.4h.1M146.5 91.2v2.2M146.5 93.4h6.4M150.8 87h2.1M150.8 97.7h2.1M152.9 87h.1M152.9 93.4h.1M152.9 97.7h.1M161.4 89.1h.1M161.4 89.1h6.4M167.8 89.1h.1M193.3 99.8v10.6"/>
<path d="M212.3 99.8h.1M212.3 99.8h2.1M212.3 99.8v6.3M223 99.8h4.2M225.1 99.8h.1M225.1 99.8v12.7M227.2 99.8h.1M235.7 99.8h.1M235.7 99.8h8.5M244.2 82.8h.1M244.2 87h.1M244.2 99.8h.1"/>
<path d="M244.2 87h2.1M244.2 82.8v33.9M252.6 91.2h6.5M254.8 87h4.3M259.1 87h.1M259.1 91.2h.1M23.4 112.5h.1M23.4 104h.1M23.4 112.5h4.3M23.4 104h4.3M23.4 108.3h48.9M72.3 108.3h.1"/>
<path d="M80.8 108.3h4.2M82.9 108.3h.1M82.9 108.3v2.1M85 108.3h.1M93.5 108.3h34M95.7 108.3h.1M118.9 116.7h.1M118.9 116.7h4.3M121.1 108.3h.1M127.5 108.3h.1M144.4 116.7h.1M144.4 104h.1"/>
<path d="M144.4 104h36.1M144.4 116.7h31.9M144.4 116.7v4.3M152.9 104h.1M159.3 114.6h.1M159.3 106.1h.1M159.3 104v2.1M159.3 114.6v10.6M167.8 118.8h.1M167.8 116.7h.1M167.8 116.7v2.1M176.3 116.7h.1"/>
<path d="M176.3 118.8h.1M176.3 106.1h.1M176.3 104h.1M176.3 104v2.1M176.3 114.6v4.2M180.5 104h.1M189 104h.1M189 104h4.3M193.3 110.4h.1M193.3 104h.1M193.3 110.4h2.1M199.6 116.7h.1"/>
<path d="M199.6 106.1h.1M199.6 116.7h12.7M199.6 114.6v2.1M206 116.7h.1M206 118.8h.1M206 116.7v2.1M212.3 106.1h.1M212.3 114.6h.1M212.3 116.7h.1M212.3 114.6v2.1M216.6 110.4h10.6M225.1 110.4h.1"/>
<path d="M225.1 112.5h.1M227.2 110.4h.1M235.7 110.4h.1M235.7 110.4h2.1M237.8 110.4h.1M237.8 110.4v2.1M242 116.7h4.3M244.2 116.7h.1M246.3 116.7h.1M42.6 131.6h.1M42.6 135.9h.1M42.6 131.6h4.2"/>
<path d="M42.6 135.9h4.2M42.6 127.3h23.3M61.6 127.3h.1M61.6 127.3v27.6M78.6 127.3h12.7M80.8 127.3h.1M80.8 129.4h.1M80.8 127.3v2.1M91.3 127.3h.1M118.9 121h25.5M118.9 125.2h40.4M144.4 121h.1"/>
<path d="M159.3 125.2h.1M42.6 159.1h.1M42.6 154.9h.1M42.6 159.1h4.2M42.6 154.9h19M42.6 140.1h10.6M53.2 144.3h.1M53.2 140.1h.1M53.2 144.3h12.7M53.2 140.1v31.8M61.6 154.9h.1M65.9 144.3h.1"/>
<path d="M78.6 144.3h12.7M80.8 146.4h.1M80.8 144.3h.1M80.8 144.3v2.1M91.3 144.3h.1M42.6 171.9h.1M42.6 171.9h10.6M53.2 171.9h.1"/>
</g>
<circle cx="95.6" cy="46.7" r=".38" fill="#1b1b1b"/>
<circle cx="95.6" cy="46.7" r=".38" fill="none" stroke="#1b1b1b" stroke-width=".21"/>
<circle cx="161.4" cy="89.1" r=".38" fill="#1b1b1b"/>
<circle cx="161.4" cy="89.1" r=".38" fill="none" stroke="#1b1b1b" stroke-width=".21"/>
<circle cx="199.6" cy="46.7" r=".38" fill="#1b1b1b"/>
<circle cx="199.6" cy="46.7" r=".38" fill="none" stroke="#1b1b1b" stroke-width=".21"/>
<circle cx="42.5" cy="59.4" r=".38" fill="#1b1b1b"/>
<circle cx="42.5" cy="59.4" r=".38" fill="none" stroke="#1b1b1b" stroke-width=".21"/>
<circle cx="42.5" cy="53" r=".38" fill="#1b1b1b"/>
<circle cx="42.5" cy="53" r=".38" fill="none" stroke="#1b1b1b" stroke-width=".21"/>
<circle cx="42.5" cy="61.5" r=".38" fill="#1b1b1b"/>
<circle cx="42.5" cy="61.5" r=".38" fill="none" stroke="#1b1b1b" stroke-width=".21"/>
<circle cx="42.5" cy="70" r=".38" fill="#1b1b1b"/>
<circle cx="42.5" cy="70" r=".38" fill="none" stroke="#1b1b1b" stroke-width=".21"/>
<circle cx="42.5" cy="82.7" r=".38" fill="#1b1b1b"/>
<circle cx="42.5" cy="82.7" r=".38" fill="none" stroke="#1b1b1b" stroke-width=".21"/>
<circle cx="63.8" cy="59.4" r=".38" fill="#1b1b1b"/>
<circle cx="63.8" cy="59.4" r=".38" fill="none" stroke="#1b1b1b" stroke-width=".21"/>
<circle cx="63.8" cy="70" r=".38" fill="#1b1b1b"/>
<circle cx="63.8" cy="70" r=".38" fill="none" stroke="#1b1b1b" stroke-width=".21"/>
<circle cx="63.8" cy="63.6" r=".38" fill="#1b1b1b"/>
<circle cx="63.8" cy="63.6" r=".38" fill="none" stroke="#1b1b1b" stroke-width=".21"/>
<circle cx="82.8" cy="108.2" r=".38" fill="#1b1b1b"/>
<circle cx="82.8" cy="108.2" r=".38" fill="none" stroke="#1b1b1b" stroke-width=".21"/>
<circle cx="121" cy="87" r=".38" fill="#1b1b1b"/>
<circle cx="121" cy="87" r=".38" fill="none" stroke="#1b1b1b" stroke-width=".21"/>
<circle cx="95.6" cy="108.2" r=".38" fill="#1b1b1b"/>
<circle cx="95.6" cy="108.2" r=".38" fill="none" stroke="#1b1b1b" stroke-width=".21"/>
<circle cx="121" cy="108.2" r=".38" fill="#1b1b1b"/>
<circle cx="121" cy="108.2" r=".38" fill="none" stroke="#1b1b1b" stroke-width=".21"/>
<circle cx="244.1" cy="116.7" r=".38" fill="#1b1b1b"/>
<circle cx="244.1" cy="116.7" r=".38" fill="none" stroke="#1b1b1b" stroke-width=".21"/>
<circle cx="244.1" cy="87" r=".38" fill="#1b1b1b"/>
<circle cx="244.1" cy="87" r=".38" fill="none" stroke="#1b1b1b" stroke-width=".21"/>
<circle cx="244.1" cy="99.7" r=".38" fill="#1b1b1b"/>
<circle cx="244.1" cy="99.7" r=".38" fill="none" stroke="#1b1b1b" stroke-width=".21"/>
<circle cx="244.1" cy="70" r=".38" fill="#1b1b1b"/>
<circle cx="244.1" cy="70" r=".38" fill="none" stroke="#1b1b1b" stroke-width=".21"/>
<circle cx="208.1" cy="72.1" r=".38" fill="#1b1b1b"/>
<circle cx="208.1" cy="72.1" r=".38" fill="none" stroke="#1b1b1b" stroke-width=".21"/>
<circle cx="220.8" cy="72.1" r=".38" fill="#1b1b1b"/>
<circle cx="220.8" cy="72.1" r=".38" fill="none" stroke="#1b1b1b" stroke-width=".21"/>
<circle cx="225.1" cy="72.1" r=".38" fill="#1b1b1b"/>
<circle cx="225.1" cy="72.1" r=".38" fill="none" stroke="#1b1b1b" stroke-width=".21"/>
<circle cx="225.1" cy="110.3" r=".38" fill="#1b1b1b"/>
<circle cx="225.1" cy="110.3" r=".38" fill="none" stroke="#1b1b1b" stroke-width=".21"/>
<circle cx="225.1" cy="99.7" r=".38" fill="#1b1b1b"/>
<circle cx="225.1" cy="99.7" r=".38" fill="none" stroke="#1b1b1b" stroke-width=".21"/>
<circle cx="212.3" cy="99.7" r=".38" fill="#1b1b1b"/>
<circle cx="212.3" cy="99.7" r=".38" fill="none" stroke="#1b1b1b" stroke-width=".21"/>
<circle cx="199.6" cy="46.7" r=".38" fill="#1b1b1b"/>
<circle cx="199.6" cy="46.7" r=".38" fill="none" stroke="#1b1b1b" stroke-width=".21"/>
<circle cx="199.6" cy="46.7" r=".38" fill="#1b1b1b"/>
<circle cx="199.6" cy="46.7" r=".38" fill="none" stroke="#1b1b1b" stroke-width=".21"/>
<circle cx="193.2" cy="104" r=".38" fill="#1b1b1b"/>
<circle cx="193.2" cy="104" r=".38" fill="none" stroke="#1b1b1b" stroke-width=".21"/>
<circle cx="176.2" cy="104" r=".38" fill="#1b1b1b"/>
<circle cx="176.2" cy="104" r=".38" fill="none" stroke="#1b1b1b" stroke-width=".21"/>
<circle cx="152.9" cy="87" r=".38" fill="#1b1b1b"/>
<circle cx="152.9" cy="87" r=".38" fill="none" stroke="#1b1b1b" stroke-width=".21"/>
<circle cx="152.9" cy="93.3" r=".38" fill="#1b1b1b"/>
<circle cx="152.9" cy="93.3" r=".38" fill="none" stroke="#1b1b1b" stroke-width=".21"/>
<circle cx="159.2" cy="104" r=".38" fill="#1b1b1b"/>
<circle cx="159.2" cy="104" r=".38" fill="none" stroke="#1b1b1b" stroke-width=".21"/>
<circle cx="152.9" cy="104" r=".38" fill="#1b1b1b"/>
<circle cx="152.9" cy="104" r=".38" fill="none" stroke="#1b1b1b" stroke-width=".21"/>
<circle cx="205.9" cy="116.7" r=".38" fill="#1b1b1b"/>
<circle cx="205.9" cy="116.7" r=".38" fill="none" stroke="#1b1b1b" stroke-width=".21"/>
<circle cx="199.6" cy="57.2" r=".38" fill="#1b1b1b"/>
<circle cx="199.6" cy="57.2" r=".38" fill="none" stroke="#1b1b1b" stroke-width=".21"/>
<circle cx="176.2" cy="116.7" r=".38" fill="#1b1b1b"/>
<circle cx="176.2" cy="116.7" r=".38" fill="none" stroke="#1b1b1b" stroke-width=".21"/>
<circle cx="167.8" cy="116.7" r=".38" fill="#1b1b1b"/>
<circle cx="167.8" cy="116.7" r=".38" fill="none" stroke="#1b1b1b" stroke-width=".21"/>
<circle cx="161.4" cy="89.1" r=".38" fill="#1b1b1b"/>
<circle cx="161.4" cy="89.1" r=".38" fill="none" stroke="#1b1b1b" stroke-width=".21"/>
<circle cx="161.4" cy="89.1" r=".38" fill="#1b1b1b"/>
<circle cx="161.4" cy="89.1" r=".38" fill="none" stroke="#1b1b1b" stroke-width=".21"/>
<circle cx="167.8" cy="89.1" r=".38" fill="#1b1b1b"/>
<circle cx="167.8" cy="89.1" r=".38" fill="none" stroke="#1b1b1b" stroke-width=".21"/>
<circle cx="165.6" cy="67.9" r=".38" fill="#1b1b1b"/>
<circle cx="165.6" cy="67.9" r=".38" fill="none" stroke="#1b1b1b" stroke-width=".21"/>
<circle cx="127.5" cy="57.2" r=".38" fill="#1b1b1b"/>
<circle cx="127.5" cy="57.2" r=".38" fill="none" stroke="#1b1b1b" stroke-width=".21"/>
<circle cx="165.6" cy="57.2" r=".38" fill="#1b1b1b"/>
<circle cx="165.6" cy="57.2" r=".38" fill="none" stroke="#1b1b1b" stroke-width=".21"/>
<circle cx="133.8" cy="87" r=".38" fill="#1b1b1b"/>
<circle cx="133.8" cy="87" r=".38" fill="none" stroke="#1b1b1b" stroke-width=".21"/>
<circle cx="112.6" cy="89.1" r=".38" fill="#1b1b1b"/>
<circle cx="112.6" cy="89.1" r=".38" fill="none" stroke="#1b1b1b" stroke-width=".21"/>
<circle cx="112.6" cy="67.9" r=".38" fill="#1b1b1b"/>
<circle cx="112.6" cy="67.9" r=".38" fill="none" stroke="#1b1b1b" stroke-width=".21"/>
<circle cx="95.6" cy="46.7" r=".38" fill="#1b1b1b"/>
<circle cx="95.6" cy="46.7" r=".38" fill="none" stroke="#1b1b1b" stroke-width=".21"/>
<circle cx="95.6" cy="46.7" r=".38" fill="#1b1b1b"/>
<circle cx="95.6" cy="46.7" r=".38" fill="none" stroke="#1b1b1b" stroke-width=".21"/>
<circle cx="95.6" cy="57.2" r=".38" fill="#1b1b1b"/>
<circle cx="95.6" cy="57.2" r=".38" fill="none" stroke="#1b1b1b" stroke-width=".21"/>
<circle cx="85" cy="63.6" r=".38" fill="#1b1b1b"/>
<circle cx="85" cy="63.6" r=".38" fill="none" stroke="#1b1b1b" stroke-width=".21"/>
<circle cx="61.6" cy="127.3" r=".38" fill="#1b1b1b"/>
<circle cx="61.6" cy="127.3" r=".38" fill="none" stroke="#1b1b1b" stroke-width=".21"/>
<circle cx="53.1" cy="144.3" r=".38" fill="#1b1b1b"/>
<circle cx="53.1" cy="144.3" r=".38" fill="none" stroke="#1b1b1b" stroke-width=".21"/>
<circle cx="80.7" cy="127.3" r=".38" fill="#1b1b1b"/>
<circle cx="80.7" cy="127.3" r=".38" fill="none" stroke="#1b1b1b" stroke-width=".21"/>
<circle cx="80.7" cy="144.3" r=".38" fill="#1b1b1b"/>
<circle cx="80.7" cy="144.3" r=".38" fill="none" stroke="#1b1b1b" stroke-width=".21"/>
<circle cx="152.9" cy="97.5" r=".38" fill="#1b1b1b"/>
<g fill="none" stroke="#1b1b1b" stroke-width=".21">
<path d="M17.1 55.2h6.3v12.7h-6.3zM23.4 55.2h2.1v12.7h-2.1zM256.9 46.7h2.1v8.4h-2.1zM259.1 46.7h6.2v8.4h-6.2zM17.1 76.4h6.3v12.6h-6.3zM23.4 76.4h2.1v12.6h-2.1zM256.9 63.7h2.1v12.6h-2.1zM259.1 63.7h6.2v12.6h-6.2zM256.9 84.9h2.1v8.4h-2.1zM259.1 84.9h6.2v8.4h-6.2zM17.1 101.9h6.3v12.6h-6.3zM23.4 101.9h2.1v12.6h-2.1z"/>
<path d="M112.6 114.6h6.3v12.6h-6.3zM118.9 114.6h2.1v12.6h-2.1zM36.2 125.2h6.3v16.9h-6.3zM42.6 125.2h2v16.9h-2zM36.2 148.6h6.3v25.4h-6.3zM42.6 148.6h2v25.4h-2z"/>
<circle cx="152.9" cy="97.5" r=".38"/>
</g>
<g font-size="4.1" fill="#1b1b1b">
<text x="153.6" y="153">JH. Living VCOs (JH-5A VCOs)</text>
<text x="153.6" y="157.7">(c) 2009 Juergen Haible</text>
<text x="153.6" y="162.4">All Rights Reserved</text>
<text x="153.6" y="167">Errors exceptet</text>
<text x="153.6" y="171.7">Drawing 3: Saw Core and PWM circuit</text>
</g>
<g font-size="2.1" fill="#1b1b1b">
<text x="50.4" y="29.3">+vb3</text>
<text x="44.5" y="35.7">3</text>
<text x="46.8" y="33.6">U7A</text>
<text x="53.7" y="34.6">8</text>
<text x="40.5" y="37">0</text>
<text x="56.7" y="37">TL072/301/TI</text>
<text x="60.6" y="39.9">1</text>
<text x="44.5" y="44.2">2</text>
<text x="51.5" y="47.1">4</text>
<text x="93" y="42.1">+vb3</text>
<text x="114.5" y="46">Q16</text>
<text x="124.7" y="42.1">+vb3</text>
<text x="196.9" y="42.1">+vb3</text>
<text x="35.1" y="50.9">R119</text>
<text x="51.6" y="53.1">-vb3</text>
<text x="97.9" y="53.7">68k</text>
<text x="98.2" y="51.2">R83</text>
<text x="114.1" y="49.2">BC560C</text>
<text x="129.2" y="53.7">3.3k</text>
<text x="130" y="51.2">R86</text>
<text x="200.9" y="51.2">R100</text>
<text x="203" y="53.7">1k</text>
<text x="252.6" y="53.9">0</text>
<text x="34.3" y="56.3">100k</text>
<text x="35.1" y="59.4">R115</text>
<text x="53" y="57.3">C22</text>
<text x="89.1" y="55.2">C17</text>
<text x="113.5" y="56.7">Q15</text>
<text x="114.5" y="59.4">BC560C</text>
<text x="209.9" y="59.2">Q17</text>
<text x="257.5" y="58.1">PULSE3</text>
<text x="34.3" y="64.7">100k</text>
<text x="53" y="63">100p</text>
<text x="68.9" y="61.1">{S}</text>
<text x="76.7" y="61.5">R81</text>
<text x="89.1" y="60.9">1n</text>
<text x="97.6" y="63.2">2</text>
<text x="97.6" y="65.4">1</text>
<text x="102" y="60.7">U8</text>
<text x="157.4" y="65.8">R90</text>
<text x="159.8" y="61.8">C18</text>
<text x="168.2" y="61.4">22p</text>
<text x="172.4" y="65.8">U9</text>
<text x="175.7" y="61.1">+vb3</text>
<text x="201.7" y="65.6">R96</text>
<text x="210.9" y="62.4">BC560C</text>
<text x="17.7" y="70.5">CVs_3</text>
<text x="35.1" y="68">R114</text>
<text x="47.9" y="68">R117</text>
<text x="65.5" y="68">R116</text>
<text x="71.2" y="68">10k</text>
<text x="76.7" y="66.9">51k</text>
<text x="78.6" y="69.8">R82</text>
<text x="93.5" y="70.9">0</text>
<text x="97.6" y="69.7">4</text>
<text x="97.6" y="71.8">5</text>
<text x="109.4" y="67.5">3</text>
<text x="157.4" y="71.1">15k</text>
<text x="169.7" y="67.5">2</text>
<text x="178.9" y="66.4">8</text>
<text x="181" y="66.4">5</text>
<text x="185.8" y="71.8">7</text>
<text x="185.8" y="67.5">6</text>
<text x="202.2" y="68.6">6.2k</text>
<text x="236.9" y="68">C20</text>
<text x="252.6" y="66.7">0</text>
<text x="34.3" y="73.2">100k</text>
<text x="47" y="73.2">100k</text>
<text x="76.9" y="72.8">1k_TC</text>
<text x="97.6" y="76">6</text>
<text x="109.4" y="76">7</text>
<text x="121.7" y="74.9">Q21</text>
<text x="130.9" y="74.9">BC550C</text>
<text x="158.7" y="76">+vb2</text>
<text x="169.7" y="76">3</text>
<text x="185.8" y="76">1</text>
<text x="215.5" y="77.4">D9</text>
<text x="227.2" y="77.4">D12</text>
<text x="234.4" y="74.3">0</text>
<text x="237.6" y="74.1">1u</text>
<text x="28.3" y="81.5">-vb3</text>
<text x="35.1" y="80.7">R110</text>
<text x="85.8" y="78.5">0</text>
<text x="97.6" y="78.1">8</text>
<text x="97.6" y="82.4">9</text>
<text x="109.4" y="82.4">10</text>
<text x="169.2" y="81.9">LM311</text>
<text x="176.8" y="79">4</text>
<text x="187.7" y="80.7">0</text>
<text x="201.7" y="78.3">R95</text>
<text x="202.8" y="81.3">15k</text>
<text x="212.3" y="80.8">1N4148</text>
<text x="214.4" y="83.9">D10</text>
<text x="227.2" y="83.9">D11</text>
<text x="227.4" y="80">1N4148</text>
<text x="236.5" y="80.4">R106</text>
<text x="237.1" y="83">1meg</text>
<text x="251.1" y="80.7">-vb3</text>
<text x="258.4" y="79">PW_3</text>
<text x="30.8" y="87.9">0</text>
<text x="34.3" y="86">150k</text>
<text x="54.7" y="84.5">+vb3</text>
<text x="96.4" y="84.5">11</text>
<text x="96.4" y="88.7">12</text>
<text x="109.4" y="88.7">13</text>
<text x="125.1" y="84.9">C21</text>
<text x="136.1" y="84.9">R85</text>
<text x="145.3" y="84.5">{H}</text>
<text x="155" y="84.7">R87</text>
<text x="156.1" y="87.7">10k</text>
<text x="176.9" y="84.9">-vb3</text>
<text x="206.6" y="89.1">-vb3</text>
<text x="212.3" y="87.3">1N4148</text>
<text x="227.4" y="86.4">1N4148</text>
<text x="248.7" y="84.9">R105</text>
<text x="16.8" y="91.7">FREQ_3</text>
<text x="47.9" y="91.2">R112</text>
<text x="59.1" y="92.1">R111</text>
<text x="59.8" y="95.7">100k</text>
<text x="96.4" y="90.8">14</text>
<text x="99.9" y="95.5">LM3046</text>
<text x="115.1" y="94.5">R84</text>
<text x="125.1" y="90.6">2.7n</text>
<text x="133.3" y="92.9">+vb3</text>
<text x="136.1" y="90.2">330</text>
<text x="141.9" y="91.2">R89</text>
<text x="147.6" y="95.5">D17</text>
<text x="148.2" y="91.2">2k</text>
<text x="155" y="93.2">R88</text>
<text x="169.9" y="93.6">C19</text>
<text x="186.8" y="95.3">R98</text>
<text x="209.6" y="95.1">+vb3</text>
<text x="221.6" y="91.2">0</text>
<text x="226" y="91.2">0</text>
<text x="249.1" y="90.2">150k</text>
<text x="253.5" y="95.5">0</text>
<text x="47" y="96.6">510k</text>
<text x="59.9" y="98.5">{F}</text>
<text x="115.6" y="97.4">2k</text>
<text x="123.2" y="100.6">0</text>
<text x="127.3" y="99.4">5</text>
<text x="129.6" y="97.2">U7B</text>
<text x="136.4" y="98.3">8</text>
<text x="140.3" y="101.9">0</text>
<text x="144.3" y="100.8">1N4148</text>
<text x="156.1" y="96.2">20k</text>
<text x="162.3" y="101.9">0</text>
<text x="168.6" y="101.9">0</text>
<text x="170.5" y="96.6">100n</text>
<text x="182.9" y="101.9">R99</text>
<text x="185.8" y="98.3">1meg</text>
<text x="216.8" y="98.1">R103</text>
<text x="229.5" y="97.6">R104</text>
<text x="259.2" y="96.3">PWM3</text>
<text x="32.6" y="104.9">-vb3</text>
<text x="55.9" y="104">-vb3</text>
<text x="75.4" y="106.1">R113</text>
<text x="88.2" y="106.1">R109</text>
<text x="111.1" y="106.1">-vb3</text>
<text x="127.3" y="107.8">6</text>
<text x="143.4" y="103.6">7</text>
<text x="183.3" y="107.2">1k</text>
<text x="217.7" y="103.3">12k</text>
<text x="229.9" y="102.9">750k</text>
<text x="256.4" y="107.8">+vb3</text>
<text x="32.2" y="113.3">+vb3</text>
<text x="74.6" y="111.4">1Meg</text>
<text x="86.9" y="111.8">10Meg</text>
<text x="134.3" y="110.8">4</text>
<text x="139.1" y="109.1">TL072/301/TI</text>
<text x="152.9" y="110.1">R91</text>
<text x="155" y="113.1">1k</text>
<text x="169.9" y="110.1">R94</text>
<text x="170.3" y="113.1">5.1k</text>
<text x="201.1" y="112.5">BC550C</text>
<text x="202.3" y="108.9">Q18Q19</text>
<text x="229.5" y="108.3">R101</text>
<text x="229.9" y="113.5">330</text>
<text x="17.7" y="117.1">LinDet3</text>
<text x="75.3" y="114.4">R108</text>
<text x="77.5" y="117.4">10k</text>
<text x="125.7" y="115.9">0</text>
<text x="134.4" y="116.7">-vb3</text>
<text x="202.8" y="115.5">BC550C</text>
<text x="217.4" y="116.6">R102</text>
<text x="219.8" y="119.5">20k</text>
<text x="231.5" y="117.8">Q20</text>
<text x="248.7" y="114.6">R107</text>
<text x="249.1" y="119.9">1Meg</text>
<text x="259.1" y="116.3">R120</text>
<text x="260.9" y="119.1">50k</text>
<text x="69.1" y="125.2">L5</text>
<text x="83.7" y="123.1">0</text>
<text x="161.4" y="122.9">R92</text>
<text x="163.6" y="125.9">2k</text>
<text x="169.9" y="122.9">R93</text>
<text x="170.9" y="125.9">15k</text>
<text x="199.6" y="122.9">R97</text>
<text x="200.6" y="125.9">15k</text>
<text x="226" y="125.2">0</text>
<text x="228.2" y="121">BC550C</text>
<text x="238.7" y="125.2">0</text>
<text x="247.4" y="123.1">{PW23DJ}</text>
<text x="49.3" y="130.7">0</text>
<text x="113.1" y="129.8">SAW_3</text>
<text x="168.6" y="131.6">0</text>
<text x="257.5" y="127.3">-vb3</text>
<text x="49.3" y="135">0</text>
<text x="74.6" y="133.5">C23</text>
<text x="75.2" y="136">22u</text>
<text x="89.8" y="133.7">-vb3</text>
<text x="174.7" y="133.7">-vb3</text>
<text x="204.5" y="133.7">-vb3</text>
<text x="69.1" y="142.2">L6</text>
<text x="81.6" y="140.1">0</text>
<text x="88.6" y="139.7">+vb3</text>
<text x="36.9" y="144.8">MOTM</text>
<text x="74.6" y="150.5">C24</text>
<text x="75.6" y="153">22u</text>
<text x="49.3" y="158.3">0</text>
<text x="81.6" y="157">0</text>
<text x="31.7" y="176.6">Synthesizers.com</text>
</g>
<g font-size="2.1" fill="#4b4b4b">
<text x="47.5" y="36.5">+</text>
<text x="50.8" y="38.7">V+</text>
<text x="47.5" y="45">-</text>
<text x="51.1" y="43.3">V-</text>
<text x="100.5" y="64.1">B1</text>
<text x="100.5" y="66.3">C1</text>
<text x="100.5" y="70.5">B2</text>
<text x="101.8" y="68.4">E1-E2</text>
<text x="172.6" y="68.4">+</text>
<text x="176.4" y="70.5">V+</text>
<text x="100.5" y="72.6">C2</text>
<text x="100.5" y="76.8">B3</text>
<text x="105.1" y="76.8">E3</text>
<text x="172.6" y="76.8">-</text>
<text x="176.8" y="75.2">V-</text>
<text x="100.5" y="79">C3</text>
<text x="100.5" y="83.2">B4</text>
<text x="105.1" y="83.2">E4</text>
<text x="100.5" y="85.3">C4</text>
<text x="100.5" y="89.5">B5</text>
<text x="105.1" y="89.5">E5</text>
<text x="100.5" y="91.7">C5</text>
<text x="130.2" y="100.2">+</text>
<text x="133.5" y="102.3">V+</text>
<text x="133.8" y="107">V-</text>
<text x="130.2" y="108.7">-</text>
</g>
<g font-size="1" fill="#4b4b4b">
<text x="180.1" y="71.1">B</text>
<text x="180.8" y="71.9">B/S</text>
<text x="180" y="74.1">G</text>
</g>
</svg>
